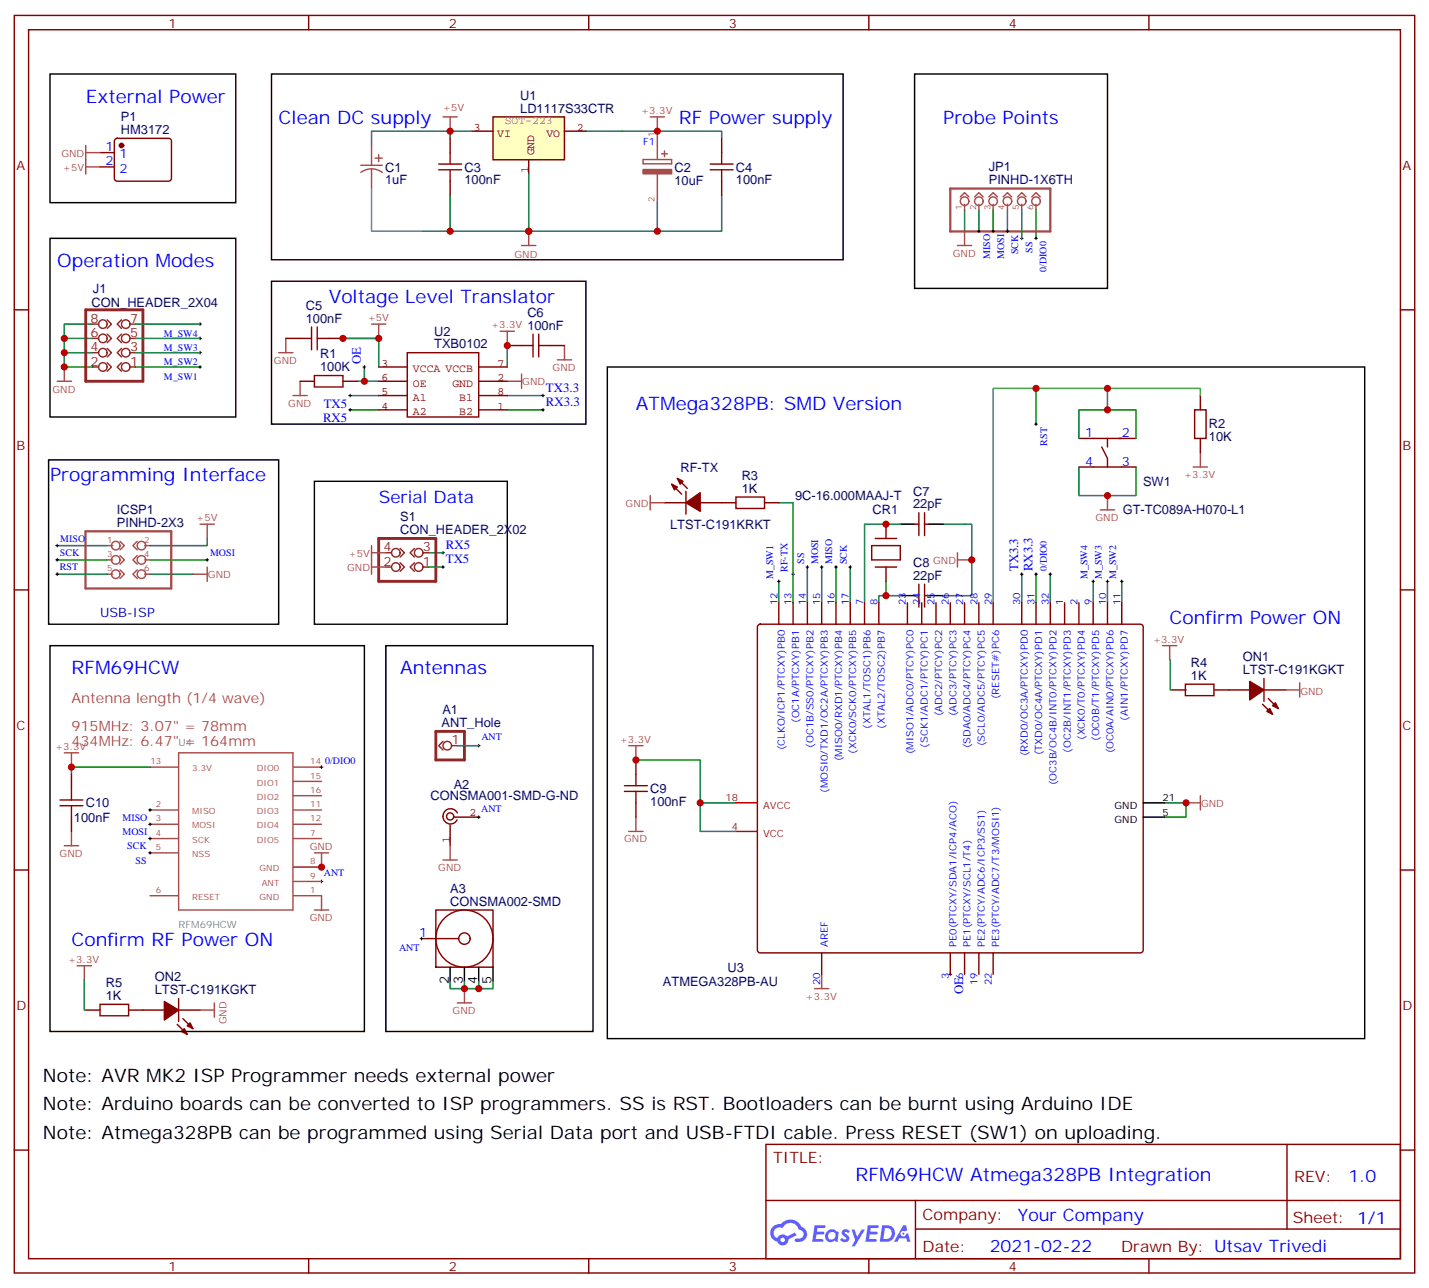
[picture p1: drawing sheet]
<svg xmlns="http://www.w3.org/2000/svg" width="353mm" height="318mm" viewBox="0 0 353 318" stroke-linecap="round" stroke-linejoin="round" font-family="sans-serif">
<g fill="none" stroke="#870000" stroke-width=".35">
<path d="M3.5 3.8h345.7v310.5h-345.7zM7.1 7.3h338.6v303.4h-338.6zM76.2 3.8v3.5M145.3 3.8v3.5M214.5 3.8v3.5M283.6 3.8v3.5M3.5 76.5h3.6M345.7 76.5h3.5M3.5 145.6h3.6M345.7 145.6h3.5M3.5 214.8h3.6M345.7 214.8h3.5"/>
<path d="M3.5 283.9h3.6M189.1 282.5h156.6v28.2h-156.6zM189.1 296.4h156.5M226 296.4v14.1M317.7 282.5v20.9M345.7 283.9h3.5M76.2 310.7v3.6M145.3 310.7v3.6M214.5 310.7v3.6M226 303.4h119.6M283.6 310.7v3.6"/>
</g>
<g fill="#5487ff">
<path d="M208.1 303.7a1.22 1.22 0 0 1 1.7 .2l-.4 .6a.47 .47 0 0 0-.3-.4 .47 .47 0 0 0-.5 .2v.1a1.3 1.3 0 0 1 1 1.8 1.39 1.39 0 0 1-2.2-.1l.5-.6 .7 .5a.29 .29 0 0 0 .3-.3 .29 .29 0 0 0-.2-.3 1.04 1.04 0 0 1-.6-1.7z"/>
<path d="M201.1 302.4h2.3a.37 .37 0 0 1 .4 .4 .37 .37 0 0 1-.4 .4h-1.6l-.1 .8h1.5l.3 .4-.4 .4h-1.5l-.2 1.1h1.5a.36 .36 0 0 1 .4 .3 .36 .36 0 0 1-.4 .4h-2.4z"/>
<path d="M214.2 302.4h2.4a.37 .37 0 0 1 .4 .4 .37 .37 0 0 1-.4 .4h-1.6l-.2 .8h1.6l.3 .4-.4 .4h-1.6l-.1 1.1h1.5a.36 .36 0 0 1 .4 .3 .36 .36 0 0 1-.4 .4h-2.5z"/>
<path d="M223 302.4h.7l.3 1.3-.6 .3a.69 .69 0 0 0-1 .3 .69 .69 0 0 0 .4 .9 .69 .69 0 0 0 .9-.6l.5-.2 .6 2.2h-.8l-.3-.9h-1.7l-.5 .9h-.9z"/>
<path d="M210.2 303.5h.8l.6 1.8 1.1-1.8h.9l-2.6 4.2h-.8l.9-1.5z"/>
<path d="M217.8 302.4l-.6 4.2h1.3a2.11 2.11 0 0 0 2.5-2.1 2.11 2.11 0 0 0-2.5-2.1zM218.5 303.2a1.39 1.39 0 0 1 1.7 1.4 1.39 1.39 0 0 1-1.8 1.3h-.3z"/>
<path d="M204.1 304.1a1.47 1.47 0 0 0-.2 2.1 1.47 1.47 0 0 0 2.1 .1l.8 .3 .3-2.3-.2-.3h-.4a1.49 1.49 0 0 0-2.4 .1zM204.7 304.4a.92 .92 0 0 1 1.6 .5 .92 .92 0 0 1-1.3 1.1 .9 .9 0 0 1-.3-1.6z"/>
<path d="M190.8 302.8a2.18 2.18 0 0 0 1.1 3.7 1.44 1.44 0 0 0 1.6 .9 1.44 1.44 0 0 0 1.1-1.4l2.1-1-.5-.8-1.9 1a1.47 1.47 0 0 0-2.4 .4 1.39 1.39 0 0 1-.7-1.9 1.39 1.39 0 0 1 2-.5 2.12 2.12 0 0 1 2.2-1.3 2.12 2.12 0 0 1 1.8 1.7 1.07 1.07 0 0 1 1.2 1 1.07 1.07 0 0 1-1.1 1.1h-.6a.43 .43 0 0 0-.5 .4 .43 .43 0 0 0 .4 .5 1.98 1.98 0 0 0 2.5-1.2 1.98 1.98 0 0 0-1.2-2.6 2.98 2.98 0 0 0-5.1-.6l-1.1 .1zM192.7 306.1a.55 .55 0 0 1 1.1 0 .55 .55 0 0 1-1.1 0z"/>
<circle cx="223" cy="304.5" r=".26"/>
</g>
<g fill="none" stroke="#000" stroke-width=".25">
<path d="M241.3 57.1h.7M241.7 56.7v.7M244.8 57.1h.7M245.2 56.7v.7M248.4 57.1h.7M248.7 56.7v.7M251.9 58.8h.7M252.2 58.5v.7M255.4 58.8h.7M255.8 58.5v.7M49.4 79.7v.7M49 80h.7"/>
<path d="M49 83.5h.7M49 87.1h.7M49 90.6h.7M49.4 83.2v.7M49.4 86.7v.7M49.4 90.2v.7M86.1 97.6h.7M86.4 97.3v.7M89.6 90.6h.7M90 90.2v.7M133.7 97.6h.7M134.1 97.3v.7"/>
<path d="M86.1 101.2h.7M86.4 100.8v.7M133.7 101.2h.7M134.1 100.8v.7M255.4 104.7h.7M255.8 104.4v.7M199 140h.7M199.3 139.6v.7M202.5 140h.7M202.8 139.6v.7M206 140h.7M206.4 139.6v.7"/>
<path d="M209.5 140h.8M209.9 139.6v.7M191.9 143.5h.7M192.3 143.2v.7M195.4 141.7h.7M195.8 141.4v.7M251.9 141.7h.7M252.2 141.4v.7M255.4 141.7h.7M255.8 141.4v.7M269.5 143.5h.7M269.9 143.2v.7"/>
<path d="M273 143.5h.8M273.4 143.2v.7M276.6 143.5h.7M276.9 143.2v.7M79 217.6h.7M79.4 217.2v.7M234.2 240.5h.7M234.6 240.2v.7"/>
</g>
<g fill="none" stroke="#008700" stroke-width=".35">
<path d="M111.1 32.4v1.7M144.6 32.4h33.6v1.7M111.1 48.3v8.8M162.3 50v7.1h-31.8M178.2 48.3v8.8h-15.9M238.1 51.8v5.3M241.7 51.8v5.3M245.2 51.8v5.3M248.7 51.8v5.3M252.2 51.8v7M255.8 51.8v7M15.9 87.1v3.5h7"/>
<path d="M15.9 83.5v3.6h7M22.9 80h-7v3.5h7M33.5 90.6h15.9M33.5 87.1h15.9M33.5 83.5h15.9M33.5 80h15.9M86.4 97.6h7.1M88.2 94.1h5.3M90 90.6v3.5M93.5 83.5h-8.8h8.8v7.1M125.2 97.6h8.9M125.2 85.3v5.3"/>
<path d="M255.8 95.9v8.8M273.4 95.9v5.3h-7.1v7M86.4 101.2h7.1M125.2 101.2h8.9M266.3 115.3v7h14.2v-7M273.4 101.2h7.1v7M37 138.2h14.2M51.2 132.9v1.8h-14.2M192.3 124.1h3.5v24.7M199.3 140v8.8M202.8 140v8.8M206.4 140v8.8"/>
<path d="M209.9 140v8.8M222.2 129.4h-8.8v19.4M232.8 129.4h7.1v17.6h-7.1M37 141.7h10.6M192.3 143.5v5.3M218.7 143.5v3.5M222.2 147h-5.2v1.8M252.2 141.7v7.1M255.8 141.7v7.1M259.3 141.7v7.1M269.9 143.5v5.3M273.4 143.5v5.3"/>
<path d="M276.9 143.5v5.3M288.9 162.9v7.4h.4M17.6 189.4v1.7M157 187.6h15.9v10.6h8.8M287.5 198.2h5.3v3.5h-5.3M20.8 241.9v7.4h.4"/>
</g>
<g fill="none" stroke="#a64a4a" stroke-width=".35">
<path d="M91.7 35.9v3.5M91.7 39.5v1.3M92.6 39h1.8M93.5 38.2v1.7M109.4 28.9h3.5M111.1 28.9v3.5M158.7 39.4h7.1v1h-7.1zM162.3 32.4v7M163.3 38h1.4M164 37.3v1.4M89.1 42.6a4.4 4.4 0 0 1 5.3 0M89.1 40.8h5.3"/>
<path d="M91.7 41.7v4.8M162.3 42.9v3.5M162.3 46.6v3.4M237.1 48.6l1-1 1.1 1M238.1 50.4v1.4M238.1 57.1v3.5M240.6 48.6l1.1-1 1 1M241.7 50.4v1.4M244.1 48.6l1.1-1 1 1M245.2 50.4v1.4M247.6 48.6l1.1-1 1.1 1M248.7 50.4v1.4"/>
<path d="M251.2 48.6l1-1 1.1 1M252.2 50.4v1.4M254.7 48.6l1.1-1 1 1M255.8 50.4v1.4M236.4 60.6h3.5M14.1 94.1h3.5M15.9 90.6v3.5M68.8 87.1h3.5M70.6 83.5v3.6M72.3 97.6h3.5M74.1 94.1v3.5M91.7 80h3.5"/>
<path d="M93.5 80v3.5M123.5 81.8h3.5M125.2 94.1h3.6M125.2 81.8v3.5M128.8 92.4v3.5M137.6 88.8h3.5M139.3 85.3v3.5M294.6 115.3h3.5M296.3 111.8v3.5M26.5 134.7h1.3M26.5 138.2h1.3M29.6 133.6l1.1 1.1-1.1 1"/>
<path d="M29.6 137.2l1.1 1-1.1 1.1M33.9 133.6l-1.1 1.1 1.1 1M33.9 137.2l-1.1 1 1.1 1.1M35.7 134.7h1.3M35.7 138.2h1.3M160.5 124.1h3.5M160.5 122.3v3.6M236.4 138.2h3.5M236.4 136.5v3.5M271.6 125.9h3.6M273.4 122.3v3.6M26.5 141.7h1.3"/>
<path d="M29.6 140.7l1.1 1-1.1 1.1M33.9 140.7l-1.1 1 1.1 1.1M35.7 141.7h1.3M287 159.4h3.5M288.8 159.4v3.5M317.3 170.3h3.6M320.9 168.6v3.5M15.9 185.8h3.5M17.6 185.8v3.6M37 189.4h7M37 200h7M44.1 185.8h28.2v38.8h-28.2z"/>
<path d="M72.4 189.4h7M72.4 192.9h7M72.4 196.4h7M72.4 200h7M155.2 184.1h3.5M157 184.1v3.5M292.8 198.2h3.5M296.3 196.4v3.6M15.9 208.8h3.5M17.6 205.2v3.6M37 210.5h7M37 203.5h7"/>
<path d="M37 207h7M72.4 203.5h7M72.4 207h7M72.4 217.6h7M77.6 210.5h3.5M79.4 210.5v3.6h-7M155.2 205.2h3.5M157 201.7v3.5M19 238.4h3.6M20.8 238.4v3.5M37 221.1h7M72.4 221.1h7"/>
<path d="M49.4 249.3h3.5M52.9 247.6v3.5M201.1 244.1h3.5M202.8 240.5v3.6"/>
<circle cx="238.1" cy="49.7" r="1.06"/>
<circle cx="241.7" cy="49.7" r="1.06"/>
<circle cx="245.2" cy="49.7" r="1.06"/>
<circle cx="248.7" cy="49.7" r="1.06"/>
<circle cx="252.2" cy="49.7" r="1.06"/>
<circle cx="255.8" cy="49.7" r="1.06"/>
<circle cx="28.6" cy="138.2" r="1.06"/>
<circle cx="28.6" cy="134.7" r="1.06"/>
<circle cx="34.9" cy="138.2" r="1.06"/>
<circle cx="34.9" cy="134.7" r="1.06"/>
<circle cx="28.6" cy="141.7" r="1.06"/>
<circle cx="34.9" cy="141.7" r="1.06"/>
</g>
<path d="M21.2 76.5h14.1v17.6h-14.1z" fill="none" stroke="#8c2424" stroke-width=".71"/>
<g fill="none" stroke="#8c2424" stroke-width=".35">
<path d="M26.5 79l1 1-1 1.1M30 79l-1.1 1 1.1 1.1M22.9 90.6h1.4M22.9 87.1h1.4M22.9 83.5h1.4M22.9 80h1.4M26.5 89.5l1 1.1-1 1.1M26.5 86l1 1.1-1 1M26.5 82.5l1 1-1 1.1M30 89.5l-1.1 1.1 1.1 1.1M30 86l-1.1 1.1 1.1 1M30 82.5l-1.1 1 1.1 1.1"/>
<path d="M32.1 90.6h1.4M32.1 87.1h1.4M32.1 83.5h1.4M32.1 80h1.4"/>
<circle cx="25.4" cy="80" r="1.06"/>
<circle cx="25.4" cy="87.1" r="1.06"/>
<circle cx="25.4" cy="83.5" r="1.06"/>
<circle cx="25.4" cy="90.6" r="1.06"/>
<circle cx="31" cy="90.6" r="1.06"/>
<circle cx="31" cy="83.5" r="1.06"/>
<circle cx="31" cy="80" r="1.06"/>
<circle cx="31" cy="87.1" r="1.06"/>
</g>
<path d="M234.6 46.6h24.7v10.5h-24.7zM21.1 131.2h21.2v14.1h-21.2z" fill="none" stroke="#a64a4a" stroke-width=".56"/>
<g fill="#870000" stroke="#870000" stroke-width=".35">
<path d="M46.2 253.2l.7-.7 .7 1.4z"/>
<path d="M44.8 254.6l.7-.7 .7 1.4z"/>
<path d="M40.6 247.2l3.5 2.1-3.5 2.5z"/>
<path d="M169.3 124.1l3.6-2.5v4.6z"/>
<path d="M167.2 118.1l1.4 .7-.7 .7z"/>
<path d="M165.8 119.5l1.4 .7-.7 .7z"/>
<path d="M314.2 174.2l.7-.7 .7 1.4z"/>
<path d="M312.7 175.6l.7-.7 .8 1.4z"/>
<path d="M308.5 168.2l3.5 2.1-3.5 2.5z"/>
<circle cx="30" cy="35.9" r=".53"/>
</g>
<g fill="none" stroke="#870000" stroke-width=".35">
<path d="M24.7 37.7h3.5M28.5 34.4l.4-.3h12.7a.71 .71 0 0 1 .7 .8v9.1a.76 .76 0 0 1-.7 .7h-12.7a.76 .76 0 0 1-.7-.7v-9.1zM111.1 34.1v3.6M178.2 34.1v3.6M24.7 41.2h3.5M111.1 44.7v3.6M178.2 44.7v3.6M70.6 83.5h3.5M74.1 94.1h3.5M81.1 83.5h3.6M84.7 94.1h3.5M125.2 85.3h3.6"/>
<path d="M135.8 85.3h3.5M296.3 97.6v3.6M165.8 119.5l2.5 2.5M167.2 118.1l2.5 2.5M266.3 115.3h14.2M266.3 108.2h14.2M272 110.3l1.4 2.9v2.1M273.4 108.2v2.1M296.3 108.2v3.6M164 124.1h5.3M169.3 121.3v5.6M172.9 124.1h8.8"/>
<path d="M188.7 124.1h3.6M225.8 129.4h1M226.8 126.6v5.6M228.2 126.6v5.6M228.2 129.4h1.1M192.3 148.8v5.3M195.8 148.8v5.3M199.3 148.8v5.3M202.8 148.8v5.3M206.4 148.8v5.3M209.9 148.8v5.3M213.4 148.8v5.3"/>
<path d="M217 148.8v5.3M224 148.8v5.3M225.8 147h1M226.8 144.2v5.7M227.5 148.8v5.3M228.2 144.2v5.7M228.2 147h1.1M231.1 148.8v5.3M234.6 148.8v5.3M238.1 148.8v5.3M241.7 148.8v5.3M245.2 148.8v5.3"/>
<path d="M252.2 148.8v5.3M255.8 148.8v5.3M259.3 148.8v5.3M262.8 148.8v5.3M266.3 148.8v5.3M269.9 148.8v5.3M273.4 148.8v5.3M276.9 148.8v5.3M289.3 170.3h3.5M299.9 170.3h8.8M311.7 173.8l2.5 2.5M312 167.5v5.6"/>
<path d="M312.2 170.3h5.3M313.1 172.4l2.5 2.5M17.6 191.1v3.6M157 187.6v3.5M157 198.2v3.5M17.6 201.7v3.5M202.8 235.2v5.3M234.6 235.2v5.3M238.1 235.2v5.3M241.7 235.2v5.3M245.2 235.2v5.3M21.2 249.3h3.5"/>
<path d="M31.7 249.3h8.9M43.7 252.9l2.5 2.4M44.1 249.3h5.3M44.1 246.5v5.7M45.2 251.5l2.4 2.4"/>
</g>
<g fill="none" stroke="#a10000" stroke-width=".35">
<path d="M111.1 37.7v2.8M178.2 37.7v2.8M108.3 41.9h5.6M108.3 40.5h5.6M111.1 41.9v2.8M175.3 41.9h5.7M175.3 40.5h5.7M178.2 41.9v2.8M74.1 83.5h2.8M76.9 80.7v5.7M77.6 92.7h7.1v2.8h-7.1zM78.3 83.5h2.8"/>
<path d="M78.3 80.7v5.7M128.8 85.3h2.8M131.6 82.5v5.6M133 82.5v5.6M133 85.3h2.8M294.9 101.2h2.8v7h-2.8zM181.7 122.7h7v2.8h-7zM292.6 168.9h7.1v2.8h-7.1zM14.8 198.9h5.7M14.8 197.5h5.7M17.6 194.7v2.8M17.6 198.9v2.8"/>
<path d="M154.2 195.4h5.6M154.2 194h5.6M157 191.1v2.9M157 195.4v2.8M24.7 247.9h7v2.9h-7z"/>
</g>
<path d="M12.3 18.3h45.9v31.7h-45.9zM67 18.3h141.1v45.8h-141.1zM225.8 18.3h47.6v52.9h-47.6zM12.3 58.8h45.9v44.1h-45.9zM67 69.4h77.6v35.3h-77.6zM222.2 129.4h3.6M229.3 129.4h3.5M12.3 159.4h77.7v95.2h-77.7zM222.2 147h3.6M229.3 147h3.5M282.2 198.2h5.3M282.2 201.7h5.3" fill="none" stroke="#000" stroke-width=".35"/>
<g fill="none" stroke="#850000" stroke-width=".35">
<path d="M93.5 94.1h7M93.5 90.6h7M93.5 97.6h7M100.5 87.1h17.7v15.8h-17.7zM118.2 94.1h7M118.2 90.6h7M118.2 97.6h7M93.5 101.2h7M118.2 101.2h7M215.2 134.7h7v3.5h-7zM216.1 140h5.3M216.1 132.9h5.3"/>
<path d="M218.7 129.4v3.5M218.7 140v3.5M187.2 154.3l.5-.2h93.8a.71 .71 0 0 1 .7 .7v79.7a.76 .76 0 0 1-.7 .7h-93.8a.76 .76 0 0 1-.7-.7v-79.7z"/>
</g>
<path d="M158.7 41.9h7.1v1h-7.1z" fill="#a64a4a" stroke="#a64a4a" stroke-width=".35"/>
<path d="M296.3 97.6v-1.7h-51.1v52.9" fill="none" stroke="#4aa64a" stroke-width=".35"/>
<path d="M181.7 198.2h5.3M181.7 205.2h5.3" fill="none" stroke="#f00" stroke-width=".35"/>
<path d="M121.7 28.9h17.6v10.5h-17.6z" fill="#ffffc2" stroke="#850000" stroke-width=".35"/>
<g fill="none" stroke="#850000" stroke-width=".35">
<path d="M116.4 32.4h5.3M130.5 39.4v3.6M139.3 32.4h5.3M111.1 203.7v5.1M112 201.7h6.2M112.9 200.7a1.86 1.86 0 0 0-2.8-.7 1.86 1.86 0 0 0-.1 2.9 1.86 1.86 0 0 0 2.8-.5"/>
<circle cx="111.1" cy="201.5" r=".88"/>
</g>
<g fill="none" stroke="#a64a4a" stroke-width=".35">
<path d="M21.2 35.9v7.1M21.2 37.7h3.5M160.5 28.9h3.5M162.3 28.9v3.5M21.2 41.2h3.5M130.5 57.1v3.5M128.8 60.6h3.5M49.4 129.4h3.5M51.2 129.4v3.5M51.2 140v3.5M91.7 136.5h3.5M91.7 134.7v7"/>
<path d="M91.7 140h3.5M47.6 141.7h3.6M109.4 212.3h3.5M111.1 208.8v3.5M77.6 224.6h3.5M79.4 221.1v3.5M112.9 247.6h3.5M114.7 244.1v3.5"/>
</g>
<g fill="none" stroke="#000" stroke-width=".25">
<path d="M13.8 138.2h.7M13.8 134.7h.7M14.1 134.3v.7M14.1 137.9v.7M50.8 138.2h.7M51.2 137.9v.7M109 136.5h.7M109 140h.7M109.4 136.1v.7M109.4 139.6v.7M13.8 141.7h.7M14.1 141.4v.7"/>
<path d="M258.9 141.7h.7M259.3 141.4v.7M36.7 200h.7M37 199.6v.7M79 189.4h.7M79.4 189v.7M117.8 184.1h.7M118.2 183.7v.7M36.7 210.5h.7M36.7 207h.7M36.7 203.5h.7M37 203.1v.7"/>
<path d="M37 206.7v.7M37 210.2v.7M117.8 201.7h.7M118.2 201.4v.7M103.7 231.7h.7M104.1 231.4v.7"/>
</g>
<g fill="none" stroke="#008700" stroke-width=".35">
<path d="M116.4 32.4h-24.7v3.5M130.5 43v14.1h-26.4M14.1 138.2h12.4M14.1 134.7h12.4M105.8 136.5h3.6M105.8 140h3.6M14.1 141.7h12.4M17.6 189.4h19.4M112.9 184.1h5.3M172.9 198.2v7h8.8M111.1 242.3v1.8h10.6v-1.8M114.7 242.3v1.8"/>
<path d="M118.2 242.3v1.8"/>
</g>
<path d="M149.9 90.6h187v165.8h-187zM12 113.5h56.8v40.6h-56.8zM77.6 118.8h47.6v35.3h-47.6zM95.2 159.4h51.2v95.2h-51.2zM111.1 238.8v3.5M114.7 238.8v3.5M118.2 238.8v3.5M121.7 238.8v3.5" fill="none" stroke="#000" stroke-width=".35"/>
<path d="M91.7 46.5v10.6h12.4" fill="none" stroke="#4aa64a" stroke-width=".35"/>
<path d="M93.5 132.9h14.1v10.6h-14.1zM107.6 180.6h7.1v7h-7.1z" fill="none" stroke="#8c2424" stroke-width=".71"/>
<g fill="none" stroke="#8c2424" stroke-width=".35">
<path d="M95.2 140h1.5M95.2 136.5h1.5M98.8 138.9l1 1.1-1 1M98.8 135.4l1 1.1-1 1M102.3 138.9l-1.1 1.1 1.1 1M102.3 135.4l-1.1 1.1 1.1 1M104.4 140h1.4M104.4 136.5h1.4M109.4 183l-1.1 1.1 1.1 1M111.5 184.1h1.4"/>
<circle cx="97.7" cy="140" r="1.06"/>
<circle cx="97.7" cy="136.5" r="1.06"/>
<circle cx="103.4" cy="140" r="1.06"/>
<circle cx="103.4" cy="136.5" r="1.06"/>
<circle cx="110.4" cy="184.1" r="1.06"/>
</g>
<g fill="none" stroke="#870000" stroke-width=".35">
<path d="M104.1 231.7h9.1M107.6 224.6h14.1v14.2h-14.1z"/>
<circle cx="114.7" cy="231.7" r="7.1"/>
<circle cx="114.7" cy="231.7" r="1.41"/>
</g>
<g fill="#c00">
<circle cx="15.9" cy="87.1" r=".88"/>
<circle cx="15.9" cy="83.5" r=".88"/>
<circle cx="111.1" cy="57.1" r=".88"/>
<circle cx="84.7" cy="83.5" r=".88"/>
<circle cx="93.5" cy="83.5" r=".88"/>
<circle cx="125.2" cy="85.3" r=".88"/>
<circle cx="111.1" cy="32.4" r=".88"/>
<circle cx="130.5" cy="57.1" r=".88"/>
<circle cx="90" cy="94.1" r=".88"/>
<circle cx="17.6" cy="189.4" r=".88"/>
<circle cx="157" cy="187.6" r=".88"/>
<circle cx="162.3" cy="57.1" r=".88"/>
<circle cx="292.8" cy="198.2" r=".88"/>
<circle cx="162.3" cy="32.4" r=".88"/>
<circle cx="255.8" cy="95.9" r=".88"/>
<circle cx="273.4" cy="95.9" r=".88"/>
<circle cx="239.9" cy="138.2" r=".88"/>
<circle cx="172.9" cy="198.2" r=".88"/>
<circle cx="79.4" cy="214.1" r=".88"/>
<circle cx="218.7" cy="147" r=".88"/>
<circle cx="218.7" cy="129.4" r=".88"/>
<circle cx="273.4" cy="101.2" r=".88"/>
<circle cx="273.4" cy="122.3" r=".88"/>
<circle cx="15.9" cy="90.6" r=".88"/>
<circle cx="114.7" cy="244.1" r=".88"/>
<circle cx="118.2" cy="244.1" r=".88"/>
</g>
<g font-size="4.6" fill="#00f">
<text x="21.2" y="25.3">External Power</text>
<text x="68.8" y="30.6">Clean DC supply</text>
<text x="167.6" y="30.6">RF Power supply</text>
<text x="232.8" y="30.6">Probe Points</text>
<text x="14.1" y="65.9">Operation Modes</text>
<text x="81.1" y="74.7">Voltage Level Translator</text>
<text x="157" y="101.2">ATMega328PB: SMD Version</text>
<text x="12.3" y="118.8">Programming Interface</text>
<text x="288.8" y="154.1">Confirm Power ON</text>
<text x="17.6" y="166.4">RFM69HCW</text>
<text x="98.8" y="166.4">Antennas</text>
<text x="17.6" y="233.5">Confirm RF Power ON</text>
<text x="211.2" y="291.5">RFM69HCW Atmega328PB Integration</text>
</g>
<g font-size="4.6">
<text x="10.6" y="267">Note: AVR MK2 ISP Programmer needs external power</text>
<text x="10.6" y="274">Note: Arduino boards can be converted to ISP programmers. SS is RST. Bootloaders can be burnt using Arduino IDE</text>
<text x="10.6" y="281.1">Note: Atmega328PB can be programmed using Serial Data port and USB-FTDI cable. Press RESET (SW1) on uploading.</text>
</g>
<g font-size="4.2" fill="#00f">
<text x="93.5" y="124.1">Serial Data</text>
<text x="332.9" y="291.8">1.0</text>
<text x="251.3" y="301.3">Your Company</text>
<text x="244.3" y="309.1">2021-02-22</text>
</g>
<g font-size="3.9" fill="#800">
<text x="190.9" y="287.1">TITLE:</text>
<text x="319.5" y="291.8">REV:</text>
<text x="227.8" y="301.3">Company:</text>
<text x="319.1" y="301.9">Sheet: 1/1</text>
<text x="227.8" y="309">Date:</text>
<text x="276.8" y="309.1">Drawn By: Utsav Trivedi</text>
</g>
<g font-size="3.5" fill="#a54b4b">
<text x="17.6" y="173.5">Antenna length (1/4 wave)</text>
<text x="17.6" y="180.6">915MHz: 3.07&quot; = 78mm</text>
<text x="17.6" y="184.1">434MHz: 6.47&quot; = 164mm</text>
</g>
<g font-size="3.2" fill="#800">
<text x="41.6" y="6.8">1</text>
<text x="110.8" y="6.8">2</text>
<text x="179.9" y="6.8">3</text>
<text x="249.1" y="6.8">4</text>
<text x="4.1" y="41.9">A</text>
<text x="346.3" y="41.9">A</text>
<text x="4.1" y="111.1">B</text>
<text x="346.3" y="111.1">B</text>
<text x="4.1" y="180.2">C</text>
<text x="346.3" y="180.2">C</text>
<text x="4.1" y="249.3">D</text>
<text x="346.3" y="249.3">D</text>
<text x="41.6" y="313.7">1</text>
<text x="110.8" y="313.7">2</text>
<text x="179.9" y="313.7">3</text>
<text x="249.1" y="313.7">4</text>
</g>
<g font-size="3.2" fill="#000080">
<text x="29.9" y="29.9">P1</text>
<text x="128.4" y="27.8">LD1117S33CTR</text>
<text x="128.4" y="24.7">U1</text>
<text x="29.9" y="33.1">HM3172</text>
<text x="95.1" y="45.5">1uF</text>
<text x="95.1" y="42.4">C1</text>
<text x="114.7" y="45.5">100nF</text>
<text x="114.7" y="42.4">C3</text>
<text x="166.5" y="45.6">10uF</text>
<text x="166.5" y="42.3">C2</text>
<text x="181.7" y="45.5">100nF</text>
<text x="181.7" y="42.4">C4</text>
<text x="244.1" y="45.5">PINHD-1X6TH</text>
<text x="244.1" y="42.3">JP1</text>
<text x="22.6" y="75.9">CON_HEADER_2X04</text>
<text x="23" y="72.4">J1</text>
<text x="75.5" y="76.5">C5</text>
<text x="75.5" y="79.7">100nF</text>
<text x="107.2" y="83">U2</text>
<text x="130.2" y="81.4">100nF</text>
<text x="130.2" y="78.2">C6</text>
<text x="79" y="88.5">R1</text>
<text x="107.2" y="86">TXB0102</text>
<text x="79" y="91.7">100K</text>
<text x="298.4" y="105.8">R2</text>
<text x="298.4" y="108.9">10K</text>
<text x="168" y="116.5">RF-TX</text>
<text x="183.1" y="118.5">R3</text>
<text x="282.2" y="120">SW1</text>
<text x="183.1" y="121.6">1K</text>
<text x="196.3" y="123.5">9C-16.000MAAJ-T</text>
<text x="225.4" y="125.5">22pF</text>
<text x="225.4" y="122.4">C7</text>
<text x="28.9" y="130.1">PINHD-2X3</text>
<text x="28.9" y="126.9">ICSP1</text>
<text x="98.8" y="131.9">CON_HEADER_2X02</text>
<text x="98.8" y="128.7">S1</text>
<text x="165.4" y="130.6">LTST-C191KRKT</text>
<text x="215.4" y="127">CR1</text>
<text x="277.2" y="127">GT-TC089A-H070-L1</text>
<text x="225.4" y="143.2">22pF</text>
<text x="225.4" y="140">C8</text>
<text x="294" y="167.8">1K</text>
<text x="294" y="164.6">R4</text>
<text x="306.8" y="166.4">LTST-C191KGKT</text>
<text x="306.8" y="163.2">ON1</text>
<text x="109" y="179.5">ANT_Hole</text>
<text x="109.2" y="176.2">A1</text>
<text x="106.3" y="197.5">CONSMA001-SMD-G-ND</text>
<text x="112" y="194.8">A2</text>
<text x="160.5" y="195.8">C9</text>
<text x="18.3" y="202.9">100nF</text>
<text x="21.2" y="199.3">C10</text>
<text x="160.5" y="199">100nF</text>
<text x="111.1" y="220.4">A3</text>
<text x="111.1" y="223.6">CONSMA002-SMD</text>
<text x="179.6" y="239.8">U3</text>
<text x="26.1" y="243.7">R5</text>
<text x="38.2" y="245.5">LTST-C191KGKT</text>
<text x="38.2" y="242.2">ON2</text>
<text x="163.7" y="243.4">ATMEGA328PB-AU</text>
<text x="26.1" y="246.9">1K</text>
</g>
<g font-size="3.2" fill="#00f">
<text x="26" y="37.3">1</text>
<text x="26" y="40.9">2</text>
<text x="29.5" y="39.1">1</text>
<text x="29.5" y="42.6">2</text>
<text x="89.1" y="89.9" transform="rotate(-90 89.1 89.9)">OE</text>
<text x="79.9" y="100.7">TX5</text>
<text x="134.8" y="100.3">RX3.3</text>
<text x="134.8" y="96.8">TX3.3</text>
<text x="79.7" y="104.2">RX5</text>
<text x="267.9" y="107.9">1</text>
<text x="276.9" y="107.9">2</text>
<text x="267.9" y="114.9">4</text>
<text x="276.9" y="114.9">3</text>
<text x="110.1" y="135.6">RX5</text>
<text x="110.1" y="139.1">TX5</text>
<text x="251.4" y="141" transform="rotate(-90 251.4 141)">TX3.3</text>
<text x="254.9" y="141" transform="rotate(-90 254.9 141)">RX3.3</text>
<text x="103.5" y="231.4">1</text>
<text x="237.8" y="245.5" transform="rotate(-90 237.8 245.5)">OE</text>
</g>
<g font-size="3.2" fill="#8d2323">
<text x="22.3" y="83.2">6</text>
<text x="22.3" y="79.7">8</text>
<text x="32.1" y="83.2">5</text>
<text x="32.1" y="79.7">7</text>
<text x="22.3" y="86.7">4</text>
<text x="32.1" y="86.7">3</text>
<text x="22.3" y="90.2">2</text>
<text x="32.1" y="90.2">1</text>
<text x="94.6" y="136.1">4</text>
<text x="104.4" y="136.1">3</text>
<text x="94.6" y="139.6">2</text>
<text x="104.4" y="139.6">1</text>
<text x="111.5" y="183.7">1</text>
</g>
<text font-size="3.2" fill="#009" x="24.7" y="152.3">USB-ISP</text>
<g font-size="3.2">
<text x="110.8" y="242.9" transform="rotate(-90 110.8 242.9)">2</text>
<text x="114.3" y="242.9" transform="rotate(-90 114.3 242.9)">3</text>
<text x="117.8" y="242.9" transform="rotate(-90 117.8 242.9)">4</text>
<text x="121.4" y="242.9" transform="rotate(-90 121.4 242.9)">5</text>
</g>
<g font-size="2.8" fill="#840000">
<text x="116.9" y="32.3">3</text>
<text x="122.8" y="33.7">VI</text>
<text x="134.9" y="33.7">VO</text>
<text x="142.4" y="32.3">2</text>
<text x="131.9" y="38.4" transform="rotate(-90 131.9 38.4)">GND</text>
<text x="130.5" y="42.6" transform="rotate(-90 130.5 42.6)">1</text>
<text x="94.2" y="90.6">3</text>
<text x="94.2" y="94.1">6</text>
<text x="102" y="91.9">VCCA VCCB</text>
<text x="102" y="95.4">OE</text>
<text x="111.7" y="95.4">GND</text>
<text x="122.8" y="94.1">2</text>
<text x="122.8" y="90.6">7</text>
<text x="94.2" y="101.1">4</text>
<text x="94.2" y="97.6">5</text>
<text x="102" y="99">A1</text>
<text x="113.4" y="99">B1</text>
<text x="122.8" y="101.1">1</text>
<text x="122.8" y="97.6">8</text>
<text x="102" y="102.5">A2</text>
<text x="113.4" y="102.5">B2</text>
<text x="115.9" y="201.5">2</text>
<text x="111.1" y="208.1" transform="rotate(-90 111.1 208.1)">1</text>
</g>
<text font-size="2.8" fill="#848484" x="124.6" y="30.6">SOT-223</text>
<g font-size="2.5" fill="#a54b4b">
<text x="109.3" y="27.3">+5V</text>
<text x="158.3" y="28.1">+3.3V</text>
<text x="15.2" y="38.7">GND</text>
<text x="15.5" y="42.2">+5V</text>
<text x="127" y="63.6">GND</text>
<text x="235.2" y="63.3">GND</text>
<text x="90.8" y="79.3">+5V</text>
<text x="121.2" y="81.1">+3.3V</text>
<text x="67.6" y="89.8">GND</text>
<text x="128.9" y="95.1">GND</text>
<text x="136.4" y="91.5">GND</text>
<text x="13" y="96.9">GND</text>
<text x="71.2" y="100.4">GND</text>
<text x="292.3" y="118">+3.3V</text>
<text x="154.4" y="125.1">GND</text>
<text x="48.4" y="128.7">+5V</text>
<text x="270.5" y="128.6">GND</text>
<text x="86.1" y="137.5">+5V</text>
<text x="51.3" y="142.7">GND</text>
<text x="85.7" y="141">GND</text>
<text x="230.4" y="139.2">GND</text>
<text x="284.7" y="158.8">+3.3V</text>
<text x="321" y="171.5">GND</text>
<text x="13.6" y="185.1">+3.3V</text>
<text x="153" y="183.3">+3.3V</text>
<text x="296.5" y="199.2">GND</text>
<text x="76.5" y="209.8">GND</text>
<text x="154.1" y="208">GND</text>
<text x="14.7" y="211.5">GND</text>
<text x="108.2" y="215">GND</text>
<text x="76.5" y="227.3">GND</text>
<text x="16.8" y="237.6">+3.3V</text>
<text x="111.7" y="250.3">GND</text>
<text x="198.9" y="246.8">+3.3V</text>
<text x="56" y="252.9" transform="rotate(-90 56 252.9)">GND</text>
</g>
<g font-size="2.5" fill="#00f">
<text x="158.7" y="35.9">F1</text>
<text x="244.5" y="63.9" transform="rotate(-90 244.5 63.9)">MISO</text>
<text x="247.9" y="63.9" transform="rotate(-90 247.9 63.9)">MOSI</text>
<text x="251.4" y="62.7" transform="rotate(-90 251.4 62.7)">SCK</text>
<text x="254.9" y="62.4" transform="rotate(-90 254.9 62.4)">SS</text>
<text x="258.3" y="67.1" transform="rotate(-90 258.3 67.1)">0/DIO0</text>
<text x="40.5" y="83.1">M_SW4</text>
<text x="40.5" y="86.7">M_SW3</text>
<text x="40.5" y="90.2">M_SW2</text>
<text x="40.5" y="93.7">M_SW1</text>
<text x="258.5" y="110" transform="rotate(-90 258.5 110)">RST</text>
<text x="14.8" y="137.4">SCK</text>
<text x="14.9" y="133.7">MISO</text>
<text x="51.9" y="137.3">MOSI</text>
<text x="14.8" y="140.8">RST</text>
<text x="190.9" y="142.9" transform="rotate(-90 190.9 142.9)">M_SW1</text>
<text x="194.4" y="141.2" transform="rotate(-90 194.4 141.2)">RF-TX</text>
<text x="198.5" y="139.1" transform="rotate(-90 198.5 139.1)">SS</text>
<text x="202" y="139.3" transform="rotate(-90 202 139.3)">MOSI</text>
<text x="205.4" y="139.2" transform="rotate(-90 205.4 139.2)">MISO</text>
<text x="209.1" y="139.3" transform="rotate(-90 209.1 139.3)">SCK</text>
<text x="258.5" y="141" transform="rotate(-90 258.5 141)">0/DIO0</text>
<text x="268.5" y="142.9" transform="rotate(-90 268.5 142.9)">M_SW4</text>
<text x="272" y="142.9" transform="rotate(-90 272 142.9)">M_SW3</text>
<text x="275.6" y="142.9" transform="rotate(-90 275.6 142.9)">M_SW2</text>
<text x="191.9" y="149.3" transform="rotate(-90 191.9 149.3)">12</text>
<text x="195.4" y="149.3" transform="rotate(-90 195.4 149.3)">13</text>
<text x="199" y="149.3" transform="rotate(-90 199 149.3)">14</text>
<text x="202.5" y="149.3" transform="rotate(-90 202.5 149.3)">15</text>
<text x="206" y="149.3" transform="rotate(-90 206 149.3)">16</text>
<text x="209.5" y="149.3" transform="rotate(-90 209.5 149.3)">17</text>
<text x="213.1" y="149.3" transform="rotate(-90 213.1 149.3)">7</text>
<text x="216.6" y="149.3" transform="rotate(-90 216.6 149.3)">8</text>
<text x="223.7" y="149.3" transform="rotate(-90 223.7 149.3)">23</text>
<text x="227.2" y="149.3" transform="rotate(-90 227.2 149.3)">24</text>
<text x="230.7" y="149.3" transform="rotate(-90 230.7 149.3)">25</text>
<text x="234.2" y="149.3" transform="rotate(-90 234.2 149.3)">26</text>
<text x="237.8" y="149.3" transform="rotate(-90 237.8 149.3)">27</text>
<text x="241.3" y="149.3" transform="rotate(-90 241.3 149.3)">28</text>
<text x="244.8" y="149.3" transform="rotate(-90 244.8 149.3)">29</text>
<text x="251.9" y="149.3" transform="rotate(-90 251.9 149.3)">30</text>
<text x="255.4" y="149.3" transform="rotate(-90 255.4 149.3)">31</text>
<text x="258.9" y="149.3" transform="rotate(-90 258.9 149.3)">32</text>
<text x="262.5" y="149.3" transform="rotate(-90 262.5 149.3)">1</text>
<text x="266" y="149.3" transform="rotate(-90 266 149.3)">2</text>
<text x="269.5" y="149.3" transform="rotate(-90 269.5 149.3)">9</text>
<text x="273" y="149.3" transform="rotate(-90 273 149.3)">10</text>
<text x="276.6" y="149.3" transform="rotate(-90 276.6 149.3)">11</text>
<text x="246.7" y="172.6" transform="rotate(-90 246.7 172.6)">(RESET#)PC6</text>
<text x="197.3" y="178.5" transform="rotate(-90 197.3 178.5)">(OC1A/PTCXY)PB1</text>
<text x="214.9" y="179.9" transform="rotate(-90 214.9 179.9)">(XTAL1/TOSC1)PB6</text>
<text x="218.5" y="179.9" transform="rotate(-90 218.5 179.9)">(XTAL2/TOSC2)PB7</text>
<text x="232.6" y="176.8" transform="rotate(-90 232.6 176.8)">(ADC2/PTCY)PC2</text>
<text x="236.1" y="176.8" transform="rotate(-90 236.1 176.8)">(ADC3/PTCY)PC3</text>
<text x="278.4" y="177.9" transform="rotate(-90 278.4 177.9)">(AIN1/PTCXY)PD7</text>
<text x="118.8" y="182.6">ANT</text>
<text x="193.8" y="185.3" transform="rotate(-90 193.8 185.3)">(CLKO/ICP1/PTCXY)PB0</text>
<text x="200.8" y="184.5" transform="rotate(-90 200.8 184.5)">(OC1B/SS0/PTCXY)PB2</text>
<text x="229" y="184.6" transform="rotate(-90 229 184.6)">(SCK1/ADC1/PTCY)PC1</text>
<text x="239.6" y="184.7" transform="rotate(-90 239.6 184.7)">(SDA0/ADC4/PTCY)PC4</text>
<text x="243.2" y="184.3" transform="rotate(-90 243.2 184.3)">(SCL0/ADC5/PTCY)PC5</text>
<text x="264.3" y="185.8" transform="rotate(-90 264.3 185.8)">(OC2B/INT1/PTCXY)PD3</text>
<text x="267.8" y="182.7" transform="rotate(-90 267.8 182.7)">(XCK0/T0/PTCXY)PD4</text>
<text x="271.4" y="182.9" transform="rotate(-90 271.4 182.9)">(OC0B/T1/PTCXY)PD5</text>
<text x="274.9" y="186" transform="rotate(-90 274.9 186)">(OC0A/AIN0/PTCXY)PD6</text>
<text x="80.2" y="188.5">0/DIO0</text>
<text x="207.9" y="187.9" transform="rotate(-90 207.9 187.9)">(MISO0/RXD1/PTCXY)PB4</text>
<text x="211.4" y="186.1" transform="rotate(-90 211.4 186.1)">(XCK0/SCK0/PTCXY)PB5</text>
<text x="225.5" y="186.2" transform="rotate(-90 225.5 186.2)">(MISO1/ADC0/PTCY)PC0</text>
<text x="253.7" y="186.7" transform="rotate(-90 253.7 186.7)">(RXD0/OC3A/PTCXY)PD0</text>
<text x="257.3" y="186.5" transform="rotate(-90 257.3 186.5)">(TXD0/OC4A/PTCXY)PD1</text>
<text x="204.3" y="195.7" transform="rotate(-90 204.3 195.7)">(MOSI0/TXD1/OC2A/PTCXY)PB3</text>
<text x="260.8" y="193.8" transform="rotate(-90 260.8 193.8)">(OC3B/OC4B/INT0/PTCXY)PD2</text>
<text x="30.3" y="202.8">MISO</text>
<text x="118.8" y="200.4">ANT</text>
<text x="30.2" y="206.2">MOSI</text>
<text x="31.4" y="209.7">SCK</text>
<text x="33.5" y="213.2">SS</text>
<text x="80" y="216.2">ANT</text>
<text x="204.3" y="233.8" transform="rotate(-90 204.3 233.8)">AREF</text>
<text x="236.1" y="233.8" transform="rotate(-90 236.1 233.8)">PE0(PTCXY/SDA1/ICP4/ACO)</text>
<text x="239.6" y="233.8" transform="rotate(-90 239.6 233.8)">PE1(PTCXY/SCL1/T4)</text>
<text x="243.2" y="233.8" transform="rotate(-90 243.2 233.8)">PE2(PTCY/ADC6/ICP3/SS1)</text>
<text x="246.7" y="233.8" transform="rotate(-90 246.7 233.8)">PE3(PTCY/ADC7/T3/MOSI1)</text>
<text x="98.5" y="234.8">ANT</text>
<text x="202.5" y="243.1" transform="rotate(-90 202.5 243.1)">20</text>
<text x="234.2" y="241.6" transform="rotate(-90 234.2 241.6)">3</text>
<text x="237.8" y="241.6" transform="rotate(-90 237.8 241.6)">6</text>
<text x="241.3" y="243.1" transform="rotate(-90 241.3 243.1)">19</text>
<text x="244.8" y="243.1" transform="rotate(-90 244.8 243.1)">22</text>
</g>
<g font-size="2.5" fill="#838383">
<text x="44.1" y="184.1">U4</text>
<text x="44.1" y="229.1">RFM69HCW</text>
</g>
<g font-size="2.5" fill="#f00">
<text x="179.1" y="197.8">18</text>
<text x="188.4" y="199.7">AVCC</text>
<text x="180.6" y="204.9">4</text>
<text x="188.4" y="206.7">VCC</text>
</g>
<g font-size="2.5">
<text x="287" y="197.8">21</text>
<text x="275.1" y="203.2">GND</text>
<text x="275.1" y="199.7">GND</text>
<text x="287" y="201.4">5</text>
</g>
<g font-size="2.1" fill="#a54b4b">
<text x="161.6" y="33.7" transform="rotate(-90 161.6 33.7)">1</text>
<text x="161.6" y="49.9" transform="rotate(-90 161.6 49.9)">2</text>
<text x="237.4" y="51.8" transform="rotate(-90 237.4 51.8)">1</text>
<text x="241" y="51.8" transform="rotate(-90 241 51.8)">2</text>
<text x="244.5" y="51.8" transform="rotate(-90 244.5 51.8)">3</text>
<text x="248" y="51.8" transform="rotate(-90 248 51.8)">4</text>
<text x="251.5" y="51.8" transform="rotate(-90 251.5 51.8)">5</text>
<text x="255.1" y="51.8" transform="rotate(-90 255.1 51.8)">6</text>
<text x="26.4" y="134">1</text>
<text x="26.4" y="137.5">3</text>
<text x="35.6" y="134">2</text>
<text x="35.6" y="137.5">4</text>
<text x="26.4" y="141.1">5</text>
<text x="35.6" y="141.1">6</text>
<text x="37.1" y="188.7">13</text>
<text x="47.5" y="190.4">3.3V</text>
<text x="63.4" y="190.4">DIO0</text>
<text x="76.6" y="188.7">14</text>
<text x="63.4" y="193.9">DIO1</text>
<text x="63.4" y="197.5">DIO2</text>
<text x="76.6" y="192.2">15</text>
<text x="76.6" y="195.7">16</text>
<text x="38.5" y="199.3">2</text>
<text x="38.5" y="202.8">3</text>
<text x="47.5" y="201">MISO</text>
<text x="63.4" y="201">DIO3</text>
<text x="76.6" y="199.3">11</text>
<text x="76.6" y="202.8">12</text>
<text x="38.5" y="206.3">4</text>
<text x="38.5" y="209.8">5</text>
<text x="47.5" y="208.1">SCK</text>
<text x="47.5" y="204.5">MOSI</text>
<text x="63.4" y="204.5">DIO4</text>
<text x="63.4" y="208.1">DIO5</text>
<text x="76.6" y="206.3">7</text>
<text x="47.5" y="211.6">NSS</text>
<text x="64.1" y="215.1">GND</text>
<text x="76.6" y="213.4">8</text>
<text x="38.5" y="220.4">6</text>
<text x="64.6" y="218.6">ANT</text>
<text x="76.6" y="220.4">1</text>
<text x="76.6" y="216.9">9</text>
<text x="47.5" y="222.2">RESET</text>
<text x="64.1" y="222.2">GND</text>
</g>
</svg>
